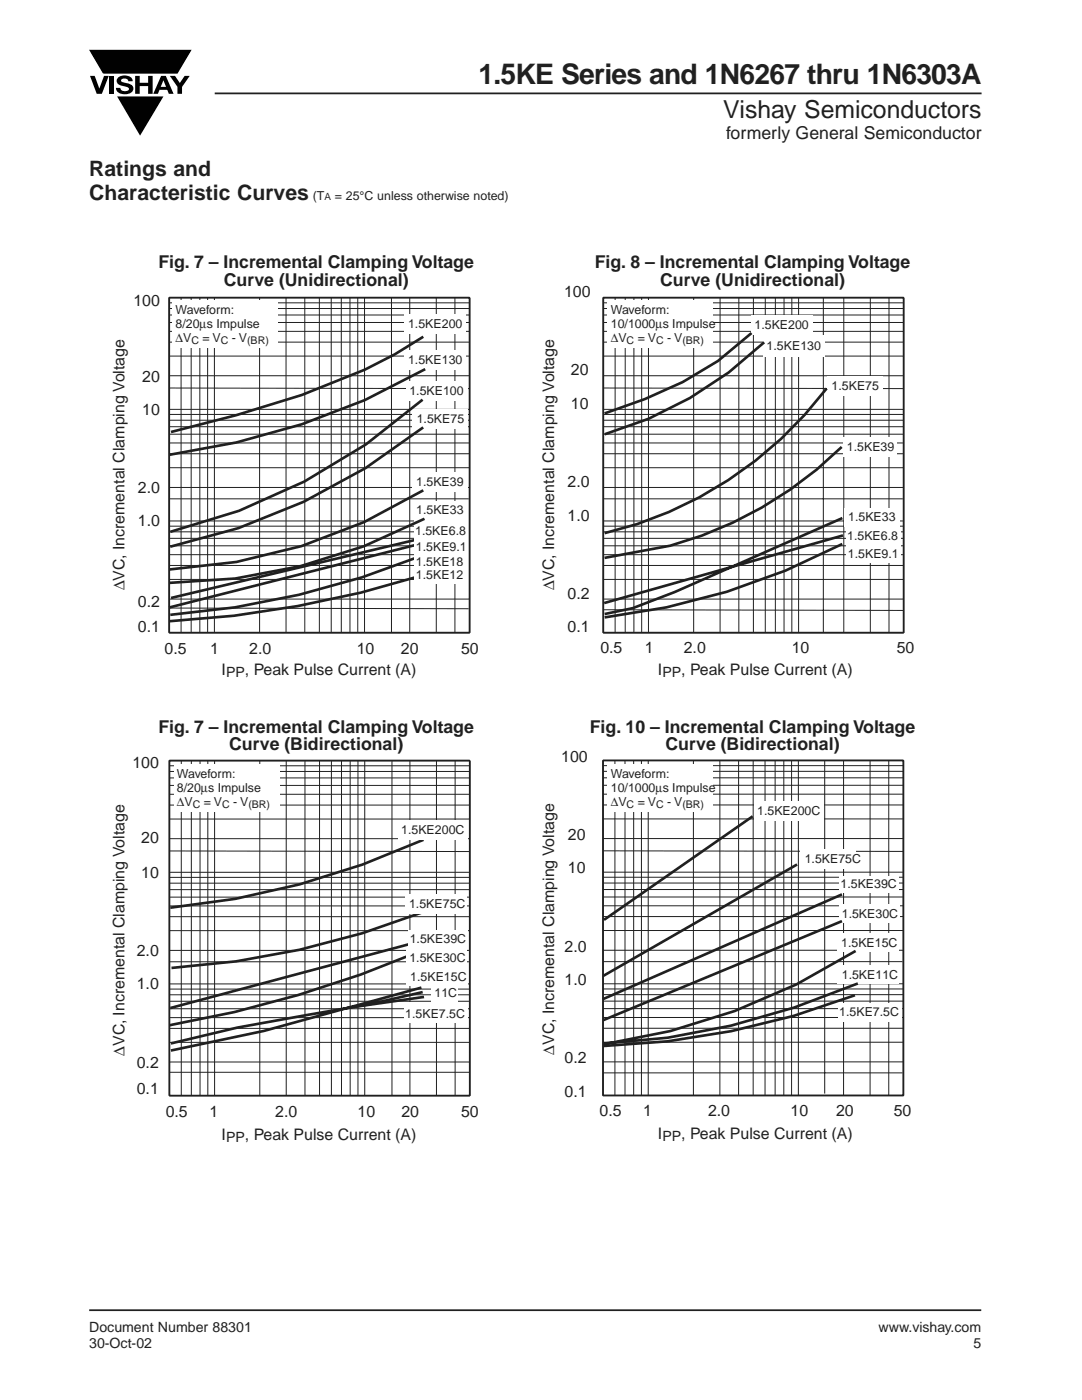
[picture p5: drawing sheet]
<svg xmlns="http://www.w3.org/2000/svg" width="216mm" height="279mm" viewBox="0 0 216 279" stroke-linecap="round" stroke-linejoin="round" font-family="sans-serif">
<g fill="none" stroke="#231f20" stroke-width=".53">
<path d="M84.5 67.2l-5.7 3.5-6 3.1-12.6 5-13 4.1-13.1 3.3M84.1 108.5l-50.4 12.7M84.2 107.4l-50.1 11.9M84.4 114.8a207.8 207.8 0 0 1-50.6 9.2M84.5 110.8a169.2 169.2 0 0 1-50.5 11.9M168.1 108.6a134.7 134.7 0 0 1-47.4 14.6M168.1 103.4l-33.5 14.8-8.3 3.2-5.6 1.1M168.2 106.9l-47.6 13.5M84.5 167.6a157.5 157.5 0 0 1-50.5 13.6M150.2 162.9l-29.7 20.7M159 172.5l-38.6 22.2M168 178.5l-47.7 20.9"/>
<path d="M84.1 197.1l-31.4 8.6-18.6 4M84.2 187.7l-50.2 13.5M84.3 198l-10.4 2.4-26.5 4.7-13.3 3.1M84.4 189.6a230.6 230.6 0 0 1-50.5 15M84.5 182a166.5 166.5 0 0 1-50.3 11.2M170.6 198.6a154.2 154.2 0 0 1-50.2 10.2"/>
</g>
<g fill="none" stroke="#231f20" stroke-width=".2">
<path d="M36.1 59.4v66.9M38.1 59.4v66.9M39.9 59.4v66.9M41.4 59.4v66.9M42.8 59.4v66.9M51.8 59.4v66.9M57.1 59.4v66.9M60.8 59.4v66.9M63.7 59.4v66.9M66.1 59.4v66.9M68.1 59.4v66.9M69.8 59.4v66.9"/>
<path d="M71.4 59.4v66.9M72.7 59.4v66.9M78.1 59.4v66.9M81.8 59.4v66.9M87.1 59.4v66.9M90.8 59.4v66.9M122.7 59.4v66.9M124.8 59.4v66.9M126.5 59.4v66.9M128 59.4v66.9M129.4 59.4v66.9M138.4 59.4v66.9"/>
<path d="M143.7 59.4v66.9M147.4 59.4v66.9M150.3 59.4v66.9M152.7 59.4v66.9M154.7 59.4v66.9M156.4 59.4v66.9M158 59.4v66.9M159.4 59.4v66.9M164.3 59.3v66.9M168.4 59.4v66.9M173.7 59.4v66.9M177.4 59.4v66.9"/>
<path d="M33.8 71.1h59.9M33.8 68.3h59.9M33.8 64.4h59.9M33.8 62.9h59.9M33.8 61.6h59.9M33.8 60.4h59.9M33.8 75h59.9M33.8 66.1h59.9M33.9 77.4l59.8 .2M120.4 71.1h59.9M120.4 68.3h59.9M120.4 64.4h59.9"/>
<path d="M120.4 62.9h59.9M120.4 61.6h59.9M120.4 60.4h59.9M120.4 75h59.9M120.4 66.1h59.9M120.5 77.4l59.8 .2M33.8 93.3h59.9M33.8 90.6h59.9M33.8 86.7h59.9M33.8 85.2h59.9M33.8 83.9h59.9M33.8 82.7h59.9"/>
<path d="M33.8 97.3h59.9M33.8 88.4h59.9M33.8 81.7h59.9M33.9 99.6h59.6M120.4 93.3h59.9M120.4 90.6h59.9M120.4 86.7h59.9M120.4 85.2h59.9M120.4 83.9h59.9M120.4 82.7h59.9M120.4 97.3h59.9M120.4 88.4h59.9"/>
<path d="M120.4 81.7h59.9M120.5 99.6h59.7M33.8 115.6h59.9M33.8 112.8h59.9M33.8 108.9h59.9M33.8 107.4h59.9M33.8 106.1h59.9M33.8 105h59.9M33.8 119.6h59.9M33.8 110.7h59.9M33.8 104h59.9M120.4 115.6h59.9"/>
<path d="M120.4 112.8h59.9M120.4 108.9h59.9M120.4 107.4h59.9M120.4 106.1h59.9M120.4 105h59.9M120.4 119.6h59.9M120.4 110.7h59.9M120.4 104h59.9M33.7 121.3l59.8 .2M120.5 121.7l59.8 .1M33.8 156.7h59.9M33.8 155.3h59.9"/>
<path d="M33.8 154h59.9M33.8 152.8h59.9M33.8 158.5h59.9M36.2 151.8v66.9M38.2 151.8v66.9M39.9 151.8v66.9M41.5 151.8v66.9M42.8 151.8v66.9M51.8 151.8v66.9M57.1 151.8v66.9M60.9 151.8v66.9M63.8 151.8v66.9"/>
<path d="M66.1 151.8v66.9M68.1 151.8v66.9M69.9 151.8v66.9M71.4 151.8v66.9M72.8 151.8v66.9M78.2 151.8v66.8M81.8 151.8v66.9M87.1 151.8v66.9M90.8 151.8v66.9M120.3 156.7h60M120.3 155.2h60M120.3 153.9h60"/>
<path d="M120.3 152.8h60M120.3 158.5h60M122.7 151.8v66.8M124.7 151.8v66.8M126.4 151.8v66.8M128 151.8v66.8M129.3 151.8v66.8M138.4 151.8v66.8M143.6 151.8v66.8M147.4 151.8v66.8M150.3 151.8v66.8M152.7 151.8v66.8"/>
<path d="M154.7 151.8v66.8M156.4 151.8v66.8M158 151.8v66.8M159.3 151.8v66.8M164.6 151.7v66.6M168.3 151.8v66.8M173.6 151.8v66.8M177.3 151.8v66.8M33.8 179h59.9M33.8 177.5h59.9M33.8 176.3h59.9M33.8 175.1h59.9"/>
<path d="M33.8 163.5h59.9M33.8 160.7h59.9M33.8 174.1h59.9M33.8 167.4h59.9M33.9 169.8l59.8 .1M120.3 179h60M120.3 177.5h60M120.3 176.2h60M120.3 175.1h60M120.3 167.4h60M120.3 163.4h60M120.3 160.6h60"/>
<path d="M120.3 174.1h60M120.4 169.8l59.8 .1M33.8 199.8h59.9M33.8 198.5h59.9M33.8 197.4h59.9M33.8 185.7h59.9M33.8 182.9h59.9M33.8 196.4h59.9M33.8 189.7h59.9M33.8 180.8h59.9M33.9 191.9h59.7M120.3 197.4h60"/>
<path d="M120.3 185.7h60M120.3 182.9h60M120.3 196.3h60M120.3 189.6h60M120.3 180.8h60M120.3 199.8h60M120.3 198.5h60M120.4 191.9h59.7M33.8 208h59.9M33.8 205.2h59.9M33.8 201.3h59.9M33.8 211.9h59.9"/>
<path d="M33.8 203.1h59.9M33.8 214h59.9M120.3 208h60M120.3 205.2h60M120.3 203.1h60M120.3 201.3h60M120.3 211.9h60M120.4 214.1h59.7"/>
</g>
<path d="M33.8 59.4h59.9v66.9h-59.9zM120.4 59.4h59.9v66.9h-59.9zM33.8 151.8h59.9v66.9h-59.9zM120.3 151.8h60v66.8h-60z" fill="none" stroke="#231f20" stroke-width=".24"/>
<path d="M120.4 59.4h59.9v66.9h-59.9zM33.8 151.8h59.9v66.9h-59.9zM120.3 151.8h60v66.8h-60z" fill="none" stroke="#231f20" stroke-width=".35"/>
<g fill="#fff">
<path d="M34.4 60h21.1v9.5h-21.1z"/>
<path d="M80.7 62.6h12.3v4h-12.3z"/>
<path d="M121.2 60h21.1v9.5h-21.1z"/>
<path d="M80.7 69.8h12.3v4h-12.3z"/>
<path d="M80.9 76h12.4v3.9h-12.4z"/>
<path d="M82.3 81.6h11.1v4h-11.1z"/>
<path d="M82.2 94.2h11.1v4h-11.1z"/>
<path d="M82.2 99.9h11.1v3.8h-11.1z"/>
<path d="M82.6 103.8h11v3.6h-11z"/>
<path d="M82.6 107h11v4h-11z"/>
<path d="M149.8 62.9h12.4v4h-12.4z"/>
<path d="M152.2 66.8h12.4v4.3h-12.4z"/>
<path d="M165.1 75.1h11.1v3.9h-11.1z"/>
<path d="M168.3 87.2h10.7v4h-10.7z"/>
<path d="M168.4 101.3h11.1v3.8h-11.1z"/>
<path d="M121.2 152.6h21.1v9.4h-21.1z"/>
<path d="M150.6 159.9h13.7v4h-13.7z"/>
<path d="M159.7 169.4h11.1v4h-11.1z"/>
<path d="M167.4 174.8h11.9v3.3h-11.9z"/>
<path d="M167 186.3h12.3v3.8h-12.3z"/>
<path d="M167.1 192.7h12.3v3.7h-12.3z"/>
<path d="M167.1 200.2h12.8v3.8h-12.8z"/>
<path d="M167.4 180.5h12.1v3.8h-12.1z"/>
<path d="M34.7 152.6h21v9.4h-21z"/>
<path d="M79.5 163.6h13.8v4h-13.8z"/>
<path d="M80.8 178.4h12.4v3.9h-12.4z"/>
<path d="M81.4 185.6h11.9v3.4h-11.9z"/>
<path d="M81 193.1h12.3v3.7h-12.3z"/>
<path d="M86 196.4h5.4v3.7h-5.4z"/>
<path d="M80.5 200.1h12.8v4.1h-12.8z"/>
<path d="M81.1 189h12.1v4.3h-12.1z"/>
<path d="M168.8 105.2h11v3.6h-11z"/>
<path d="M168.8 108.4h11v4h-11z"/>
<path d="M82.6 110.4h11v3.6h-11z"/>
<path d="M82.6 113h11v3.6h-11z"/>
</g>
<g fill="none" stroke="#231f20" stroke-width=".53">
<path d="M84.3 79.8l-11.3 8.9-12.2 7.4-13.1 5.8-13.7 4.2M84.8 73.7l-12 6.1-12.6 4.9-13 3.6-13.3 2.5M150 66.5l-6.7 5.5-7.1 4.2-7.5 3.4-8.1 2.9M152.5 68.3a77 77 0 0 1-31.8 18.4M164.9 77.5a78.3 78.3 0 0 1-44.2 28.9M84.4 85.3l-11.5 8.1-12.3 6.7-13 5.3-13.6 3.7M84.5 97.9l-11.9 6.3-12.4 4.8-13 3.2-13.3 1.4M168 89.2a78.5 78.5 0 0 1-34.3 19.7l-13.1 2.4M84.7 103.5l-12.1 5.5-12.6 4-13.1 2.5-13.2 .8M84.6 199l-15.2 2.1M168 183.8l-47.6 19.8M170.7 189.8l-11.8 6.7-12.3 5.3-12.8 4-13.3 2.6"/>
<path d="M171.2 196.3l-12.8 4.8-12.6 3.6-12.6 2.4-12.8 1.2"/>
</g>
<path d="M42.8 18.6h153.1M33.8 59.4h59.9v66.9h-59.9zM17.8 261.5h178" fill="none" stroke="#231f20" stroke-width=".35"/>
<g fill="#000">
<path d="M23.4 19.2h9.2l-4.7 7.9z"/>
<path d="M18 15.1h.9l.9 2.6 1-2.6h.9l-1.4 3.6h-1z" fill-rule="evenodd"/>
<path d="M21.9 15.1h.9v3.6h-.9z" fill-rule="evenodd"/>
<path d="M23.6 15.4a2.09 2.09 0 0 1 2.8 .4l.1 .4h-.9a.78 .78 0 0 0-.7-.5 .78 .78 0 0 0-.7 .4l.2 .3 1 .2a1.07 1.07 0 0 1 1.2 1 1.07 1.07 0 0 1-1.1 1.2 1.72 1.72 0 0 1-2.4-1.3h.9a.96 .96 0 0 0 .8 .7 .96 .96 0 0 0 .9-.4 1.3 1.3 0 0 0-1.2-.6 1.03 1.03 0 0 1-1-.6 1.03 1.03 0 0 1 .1-1.2z" fill-rule="evenodd"/>
<path d="M27 15.1h.9v1.4h1.7v-1.4h.9v3.6h-.9v-1.5h-1.7v1.5h-.9z" fill-rule="evenodd"/>
<path d="M32.2 15.1l-1.6 3.6h.9l.3-.8h1.6l.3 .8h.9l-1.5-3.6zM32.6 16l.5 1.3h-1z" fill-rule="evenodd"/>
<path d="M33.9 15.1h1l1 1.5 .9-1.5h1.1l-1.6 2.3v1.3h-.9v-1.4z" fill-rule="evenodd"/>
</g>
<path d="M18 10h20.1l-2.7 4.6h-14.8z" fill-rule="evenodd" fill="#000" stroke="#000" stroke-width=".2"/>
<text font-size="5.6" fill="#231f20" x="95.5" y="16.7">1.5KE Series and 1N6267 thru 1N6303A</text>
<text font-size="4.9" fill="#231f20" x="144.3" y="23.6">Vishay Semiconductors</text>
<g font-size="4.2" fill="#231f20">
<text x="17.8" y="35.1">Ratings and</text>
<text x="17.8" y="39.8">Characteristic Curves</text>
</g>
<g font-size="3.5" fill="#231f20">
<text x="144.9" y="27.8">formerly General Semiconductor</text>
<text x="31.6" y="53.6">Fig. 7 – Incremental Clamping Voltage</text>
<text x="118.7" y="53.6">Fig. 8 – Incremental Clamping Voltage</text>
<text x="44.7" y="57.1">Curve (Unidirectional)</text>
<text x="131.7" y="57.1">Curve (Unidirectional)</text>
<text x="31.6" y="146.2">Fig. 7 – Incremental Clamping Voltage</text>
<text x="45.7" y="149.8">Curve (Bidirectional)</text>
<text x="117.7" y="146.2">Fig. 10 – Incremental Clamping Voltage</text>
<text x="132.8" y="149.8">Curve (Bidirectional)</text>
</g>
<g font-size="3.2" fill="#231f20">
<text x="112.6" y="59.4">100</text>
<text x="26.6" y="61">100</text>
<text x="28.4" y="76.3">20</text>
<text x="113.9" y="74.9">20</text>
<text x="28.4" y="82.8">10</text>
<text x="113.9" y="81.6">10</text>
<text x="27.5" y="98.4">2.0</text>
<text x="113.2" y="97.2">2.0</text>
<text x="27.5" y="104.9">1.0</text>
<text x="113.2" y="103.9">1.0</text>
<text x="24.8" y="117.8" transform="rotate(-90 24.8 117.8)">∆VC, Incremental Clamping Voltage</text>
<text x="110.6" y="117.8" transform="rotate(-90 110.6 117.8)">∆VC, Incremental Clamping Voltage</text>
<text x="113.2" y="119.5">0.2</text>
<text x="27.5" y="121.1">0.2</text>
<text x="27.5" y="126.1">0.1</text>
<text x="32.8" y="130.5">0.5</text>
<text x="41.9" y="130.5">1</text>
<text x="49.7" y="130.5">2.0</text>
<text x="71.2" y="130.5">10</text>
<text x="80" y="130.5">20</text>
<text x="92" y="130.5">50</text>
<text x="113.2" y="126.2">0.1</text>
<text x="119.8" y="130.4">0.5</text>
<text x="128.7" y="130.4">1</text>
<text x="136.4" y="130.4">2.0</text>
<text x="158" y="130.4">10</text>
<text x="178.9" y="130.4">50</text>
<text x="44.2" y="134.7">I</text>
<text x="131.3" y="134.7">I</text>
<text x="26.4" y="153.2">100</text>
<text x="112" y="152.1">100</text>
<text x="113.3" y="167.6">20</text>
<text x="28.2" y="168.3">20</text>
<text x="28.2" y="175.2">10</text>
<text x="113.3" y="174.3">10</text>
<text x="27.3" y="190.8">2.0</text>
<text x="112.6" y="189.9">2.0</text>
<text x="27.3" y="197.3">1.0</text>
<text x="112.6" y="196.6">1.0</text>
<text x="24.8" y="210.7" transform="rotate(-90 24.8 210.7)">∆VC, Incremental Clamping Voltage</text>
<text x="27.3" y="213.2">0.2</text>
<text x="110.6" y="210.5" transform="rotate(-90 110.6 210.5)">∆VC, Incremental Clamping Voltage</text>
<text x="112.6" y="212.1">0.2</text>
<text x="27.3" y="218.3">0.1</text>
<text x="112.6" y="218.9">0.1</text>
<text x="33.1" y="222.9">0.5</text>
<text x="41.8" y="222.9">1</text>
<text x="44.2" y="227.6">I</text>
<text x="54.9" y="222.9">2.0</text>
<text x="71.3" y="222.9">10</text>
<text x="80.1" y="222.9">20</text>
<text x="92" y="222.9">50</text>
<text x="119.6" y="222.8">0.5</text>
<text x="128.3" y="222.8">1</text>
<text x="131.3" y="227.4">I</text>
<text x="141.3" y="222.8">2.0</text>
<text x="157.7" y="222.8">10</text>
<text x="166.8" y="222.8">20</text>
<text x="178.3" y="222.8">50</text>
</g>
<g font-size="2.8" fill="#231f20">
<text x="45.1" y="135.1">PP, Peak Pulse Current (A)</text>
<text x="132.2" y="135.1">PP, Peak Pulse Current (A)</text>
<text x="45.1" y="228">PP, Peak Pulse Current (A)</text>
<text x="132.2" y="227.7">PP, Peak Pulse Current (A)</text>
<text x="17.8" y="265.9">Document Number 88301</text>
<text x="17.8" y="269">30-Oct-02</text>
<text x="175.3" y="265.9">www.vishay.com</text>
<text x="194.2" y="269">5</text>
</g>
<g font-size="2.5" fill="#231f20">
<text x="62.4" y="39.8">(T</text>
<text x="66.8" y="39.8">= 25°C unless otherwise noted)</text>
<text x="35" y="62.6">Waveform:</text>
<text x="35" y="65.4">8/20µs Impulse</text>
<text x="81.4" y="65.4">1.5KE200</text>
<text x="121.9" y="62.6">Waveform:</text>
<text x="121.9" y="65.4">10/1000µs Impulse</text>
<text x="150.6" y="65.7">1.5KE200</text>
<text x="35" y="68.2">∆</text>
<text x="36.5" y="68.2">V</text>
<text x="40.4" y="68.2">= V</text>
<text x="46.3" y="68.2">- V</text>
<text x="121.9" y="68.2">∆</text>
<text x="123.4" y="68.2">V</text>
<text x="127.3" y="68.2">= V</text>
<text x="133.1" y="68.2">- V</text>
<text x="153" y="69.9">1.5KE130</text>
<text x="81.4" y="72.6">1.5KE130</text>
<text x="165.9" y="77.8">1.5KE75</text>
<text x="81.7" y="78.7">1.5KE100</text>
<text x="83.2" y="84.3">1.5KE75</text>
<text x="169" y="90">1.5KE39</text>
<text x="83" y="97">1.5KE39</text>
<text x="82.8" y="106.7">1.5KE6.8</text>
<text x="83" y="102.7">1.5KE33</text>
<text x="169" y="107.7">1.5KE6.8</text>
<text x="169.2" y="104.1">1.5KE33</text>
<text x="83" y="110">1.5KE9.1</text>
<text x="83" y="113">1.5KE18</text>
<text x="169.2" y="111.4">1.5KE9.1</text>
<text x="83" y="115.6">1.5KE12</text>
<text x="35.3" y="155.2">Waveform:</text>
<text x="121.9" y="155.2">Waveform:</text>
<text x="35.3" y="158">8/20</text>
<text x="35.3" y="160.8">∆</text>
<text x="36.8" y="160.8">V</text>
<text x="40.1" y="158">µ</text>
<text x="40.7" y="160.8">= V</text>
<text x="41.5" y="158">s Impulse</text>
<text x="46.5" y="160.8">- V</text>
<text x="121.9" y="158">10/1000µs Impulse</text>
<text x="121.9" y="160.8">∆</text>
<text x="123.4" y="160.8">V</text>
<text x="127.3" y="160.8">= V</text>
<text x="133.1" y="160.8">- V</text>
<text x="80.1" y="166.4">1.5KE200C</text>
<text x="151.1" y="162.7">1.5KE200C</text>
<text x="160.6" y="172.2">1.5KE75C</text>
<text x="167.7" y="177.3">1.5KE39C</text>
<text x="81.6" y="181.1">1.5KE75C</text>
<text x="168" y="183.3">1.5KE30C</text>
<text x="81.7" y="191.9">1.5KE30C</text>
<text x="81.8" y="188.1">1.5KE39C</text>
<text x="167.8" y="188.9">1.5KE15C</text>
<text x="81.9" y="195.7">1.5KE15C</text>
<text x="168" y="195.3">1.5KE11C</text>
<text x="80.9" y="203.1">1.5KE7.5C</text>
<text x="86.7" y="199">11C</text>
<text x="167.5" y="202.8">1.5KE7.5C</text>
</g>
<g font-size="2.1" fill="#231f20">
<text x="38.2" y="68.6">C</text>
<text x="44.1" y="68.6">C</text>
<text x="49.3" y="68.6">(BR)</text>
<text x="125" y="68.6">C</text>
<text x="130.9" y="68.6">C</text>
<text x="136.2" y="68.6">(BR)</text>
<text x="38.4" y="161.2">C</text>
<text x="44.3" y="161.2">C</text>
<text x="49.6" y="161.2">(BR)</text>
<text x="125" y="161.2">C</text>
<text x="130.9" y="161.2">C</text>
<text x="136.2" y="161.2">(BR)</text>
</g>
<text font-size="2" fill="#231f20" x="64.7" y="40">A</text>
</svg>
